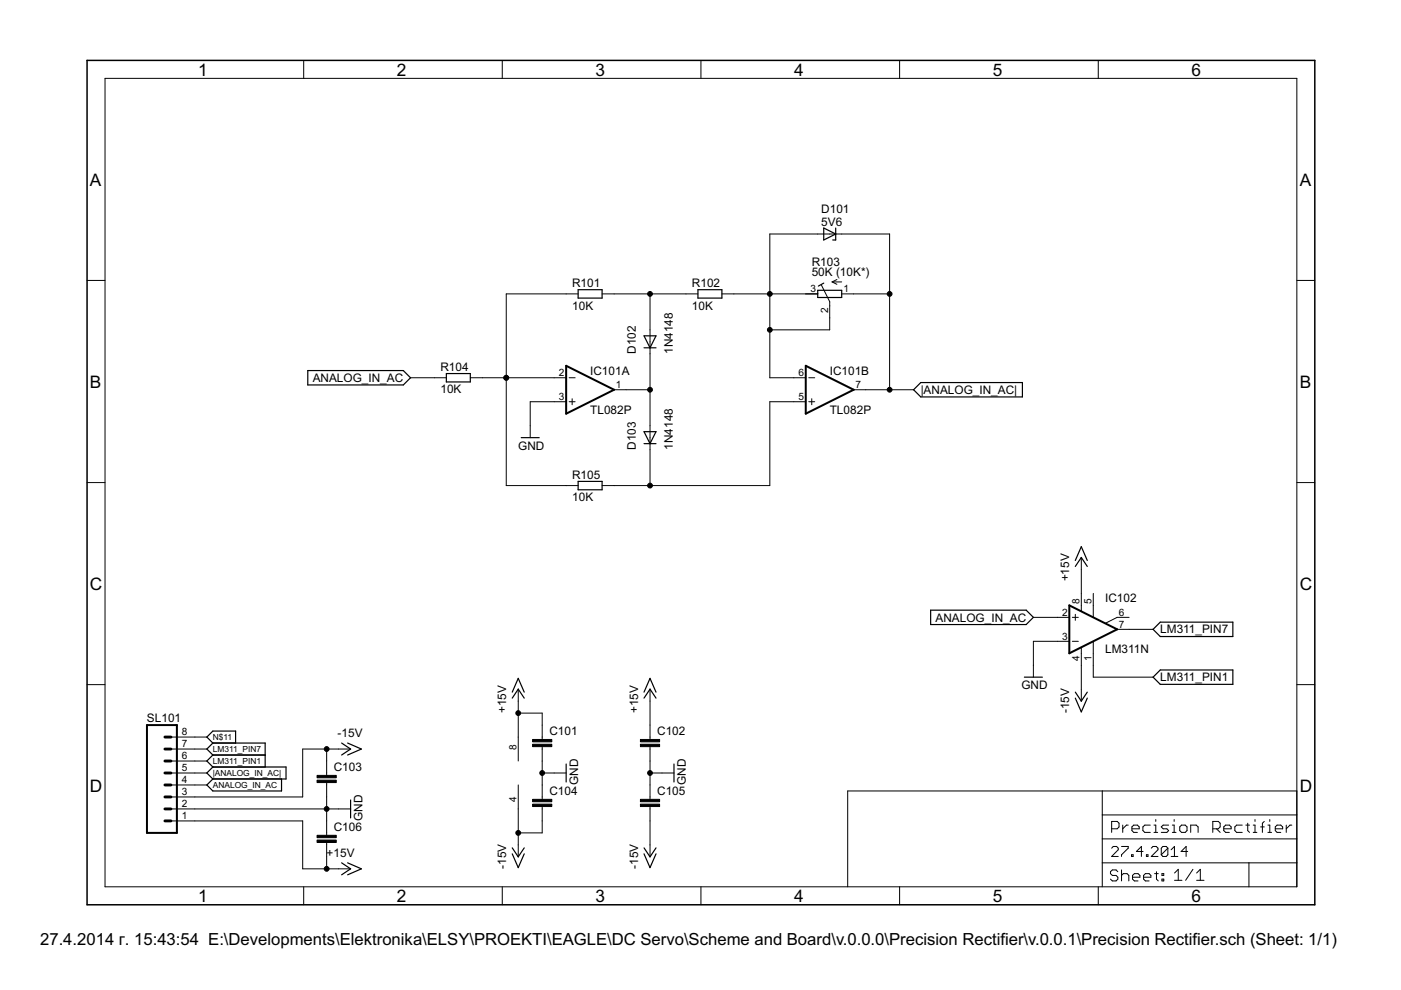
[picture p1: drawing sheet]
<svg xmlns="http://www.w3.org/2000/svg" width="297mm" height="210mm" viewBox="0 0 297 210" stroke-linecap="round" stroke-linejoin="round" font-family="sans-serif">
<g fill="#000" stroke="#000" stroke-width=".25">
<path d="M174.6 50.9l2.6-1.3zM174.6 48.3v2.6zM174.6 48.3l2.6 1.3zM177.2 48.3v1.3zM177.2 49.6v1.3zM176.6 50.9h.6zM65.3 78.6h20.2zM94.6 79.2h5.1zM122.6 63.2h5.1zM122.6 61.4v1.8zM122.6 61.4h5.1zM127.7 61.4v1.8z"/>
<path d="M136.5 71.2l1.3 2.5zM139.1 71.2l-1.3 2.5zM136.5 73.7h1.3zM137.8 73.7h1.3zM136.5 71.2h2.6zM148 63.2h5.1zM148 61.4v1.8zM148 61.4h5.1zM153.1 61.4v1.8zM173.4 62.3v.8zM173.4 61.6h5.1zM173.4 61.6v.7z"/>
<path d="M173.5 60.7l1.1-.7zM173.4 63.1h5.1zM178.5 61.6v1.5zM65.3 78.6v3zM65.3 81.6h20.2zM87 80.1l-1.5 1.5zM85.5 78.6l1.5 1.5zM94.6 81h5.1zM94.6 79.2v1.8zM99.7 79.2v1.8zM110.5 92.8h3.8zM136.5 94.1h1.3z"/>
<path d="M136.5 91.5h2.6zM136.5 91.5l1.3 2.6zM137.8 94.1h1.3zM139.1 91.5l-1.3 2.6zM193.7 82.6l1.5-1.5zM193.7 82.6l1.5 1.6zM195.2 81.1h21.6zM195.2 84.2h21.6zM216.8 81.1v3.1zM122.6 103.8h5.1zM122.6 102.1v1.7zM122.6 102.1h5.1z"/>
<path d="M127.7 102.1v1.7zM229.3 118.2l-1.3 1.9zM229.3 115.9l-1.3 2.9zM229.3 115.9l1.2 2.9zM197.3 129.4v3zM197.3 132.4h20.3zM197.3 129.4h20.3zM219.1 130.9l-1.5 1.5zM217.6 129.4l1.5 1.5zM229.3 118.2l1.2 1.9zM244.5 133.4l1.5-1.5zM244.5 133.4l1.5 1.6z"/>
<path d="M246 131.9h15.4zM246 135h15.4zM261.4 131.9v3.1zM43.9 156.3l1.2-1.3zM43.9 156.3l1.2 1.2zM43.9 158.8l1.2-1.3zM43.9 158.8l1.2 1.3zM45.1 155h4.9zM45.1 157.5h4.9zM45.1 157.5h11.1zM50 155v2.5zM56.2 157.5v2.6z"/>
<path d="M72.4 157.5l1.9 1.3zM73.7 157.5l2.9 1.3zM72.4 160.1l1.9-1.3zM73.7 160.1l2.9-1.3zM109.9 146.1l-1.3 1.9zM109.9 143.8l-1.3 2.9zM109.9 146.1l1.2 1.9zM109.9 143.8l1.2 2.9zM137.8 146.1l-1.3 1.9zM137.8 143.8l-1.3 2.9zM137.8 146.1l1.3 1.9zM137.8 143.8l1.3 2.9z"/>
<path d="M217.2 143.6h3.8zM228 146.7l1.3 2zM228 148l1.3 2.9zM230.5 146.7l-1.2 2zM230.5 148l-1.2 2.9zM244.5 143.6l1.5-1.6zM244.5 143.6l1.5 1.5zM246 142h15.4zM246 145.1h15.4zM261.4 142v3.1zM43.9 166.4l1.2-1.2zM43.9 166.4l1.2 1.3z"/>
<path d="M43.9 163.9l1.2-1.3zM43.9 163.9l1.2 1.3zM43.9 161.4l1.2-1.3zM43.9 161.4l1.2 1.2zM45.1 165.2h14.6zM45.1 167.7h14.6zM45.1 162.6h15.5zM45.1 165.2h15.5zM45.1 160.1h11.1zM45.1 162.6h11.1zM56.2 160.1v2.5zM59.7 165.2v2.5z"/>
<path d="M60.6 162.6v2.6zM74.3 169.6v3.8zM108.6 179.8l1.3 1.9zM120 162v3.8zM136.5 179.8l1.3 1.9zM142.9 162v3.8zM72.4 185.5l1.9-1.3zM73.7 185.5l2.9-1.3zM72.4 182.9l1.9 1.3zM73.7 182.9l2.9 1.3zM108.6 181l1.3 3zM111.1 179.8l-1.2 1.9z"/>
<path d="M111.1 181l-1.2 3zM136.5 181l1.3 3zM139.1 179.8l-1.3 1.9zM139.1 181l-1.3 3z"/>
</g>
<g fill="#000" stroke="#000" stroke-width=".21">
<path d="M22.3 16.6v171.4zM64.4 12.8v3.8zM106.5 12.8v3.8zM148.6 12.8v3.8zM190.7 12.8v3.8zM232.9 12.8v3.8zM22.3 16.6h252.7zM18.5 59.5h3.8zM163.2 49.6v12.7zM173.4 49.6h2.5zM163.2 49.6h10.2zM176.4 59.8l1-.5z"/>
<path d="M176.4 59.8l1 .5zM176.4 59.8h2.1zM175.9 49.6h2.6zM178.5 49.6h10.1zM188.6 49.6v12.7zM275 59.5h3.8zM107.3 62.3v17.8zM120 62.3h2.6zM107.3 62.3h12.7zM127.7 62.3h2.5zM130.2 62.3h7.6zM137.8 69.9v2.6z"/>
<path d="M137.8 72.5v2.5zM137.8 62.3v7.6zM145.4 62.3h2.6zM137.8 62.3h7.6zM153.1 62.3h2.5zM155.6 62.3h7.6zM163.2 62.3v7.6zM170.8 62.3h2.6zM163.2 62.3h7.6zM175.9 64.9v2.5zM175.9 64v.9zM174.2 60.5l1.7 3.5z"/>
<path d="M175.9 67.4v2.5zM163.2 69.9h12.7zM178.5 62.3h2.5zM181 62.3h7.6zM188.6 62.3v20.3zM87 80.1h5.1zM92.1 80.1h2.5zM99.7 80.1h2.6zM102.3 80.1h5zM112.4 90.3v2.5zM112.4 85.2v5.1zM112.4 85.2h5.1z"/>
<path d="M117.5 80.1h2.5zM117.5 85.2h2.5zM107.3 80.1h10.2zM120.7 85.2h1.2zM120.7 80.1h1.2zM121.3 84.5v1.3zM130.2 82.6h2.5zM132.7 82.6h5.1zM137.8 90.3v2.5zM137.8 92.8v2.5zM137.8 75v7.6zM137.8 82.6v7.7z"/>
<path d="M163.2 69.9v10.2zM163.2 85.2v17.8zM168.3 80.1h2.5zM168.3 85.2h2.5zM163.2 80.1h5.1zM163.2 85.2h5.1zM171.5 85.2h1.2zM171.5 80.1h1.2zM172.1 84.5v1.3zM181 82.6h2.5zM183.5 82.6h5.1zM188.6 82.6h5.1z"/>
<path d="M18.5 102.3h3.8zM107.3 80.1v22.9zM120 103h2.6zM107.3 103h12.7zM127.7 103h2.5zM130.2 103h7.6zM137.8 95.3v7.7zM137.8 103h25.4zM275 102.3h3.8zM219.1 136h5.1zM219.1 130.9h5.1zM224.2 136h2.5z"/>
<path d="M224.2 130.9h2.5zM227.4 130.9h1.2zM227.4 136h1.2zM228 130.3v1.2zM229.3 128.4v1.1zM229.3 137.3v1.2zM229.3 125.8v2.6zM229.3 118.2v2.5zM229.3 120.7v5.1zM231.8 125.8v2.6zM231.8 128.4v2.4zM231.8 136v2.5z"/>
<path d="M234.4 132.1l2.5-1.2zM236.9 130.9h2.5zM236.9 133.4h2.5zM239.4 133.4h5.1zM18.5 145.2h3.8zM36.2 158.8h5.1zM36.2 156.3h5.1zM41.3 156.3h2.6zM41.3 158.8h2.6zM64.2 158.8v10.2zM64.2 158.8h5.1zM71.8 158.8h2.5z"/>
<path d="M69.3 158.8h2.5zM109.9 156.3v5.1zM109.9 146.1v2.6zM109.9 148.7v2.5zM109.9 151.2v5.1zM115 153.7v2.6zM115 156.3v.5zM115 158.3v.5zM115 151.2v2.5zM109.9 151.2h5.1zM137.8 153.7v2.6zM137.8 156.3v.5z"/>
<path d="M137.8 158.3v.5zM137.8 146.1v2.6zM137.8 148.7v5zM219.1 141.1v2.5zM219.1 136v5.1zM229.3 138.5v2.6zM229.3 146.1v2.6zM229.3 141.1v5zM231.8 138.5v2.6zM231.8 141.1v2.5zM231.8 143.6h12.7zM275 145.2h3.8z"/>
<path d="M36.2 174.1h5.1zM36.2 171.5h5.1zM36.2 169h5.1zM36.2 166.4h5.1zM36.2 163.9h5.1zM36.2 161.4h5.1zM41.3 166.4h2.6zM41.3 163.9h2.6zM41.3 161.4h2.6zM41.3 169h22.9zM41.3 174.1h22.9zM69.3 161.4v2.5z"/>
<path d="M69.3 166.4v2.6zM69.3 163.9v.5zM69.3 165.9v.5zM69.3 174.1v2.5zM69.3 176.6v.5zM69.3 178.6v.5zM69.3 158.8v2.6zM41.3 171.5h28zM69.3 171.5v2.6zM69.3 169v2.5zM71.8 171.5h2.5zM69.3 171.5h2.5z"/>
<path d="M109.9 166.4v5.1zM109.9 179.1v2.6zM109.9 176.6v2.5zM109.9 171.5v5.1zM115 158.8v2.6zM115 166.4v2.6zM115 171.5v2.6zM115 169v.5zM115 171v.5zM115 174.1v2.5zM109.9 176.6h5.1zM115 163.9v2.5z"/>
<path d="M115 161.4v2.5zM117.5 163.9h2.5zM115 163.9h2.5zM137.8 158.8v2.6zM137.8 179.1v2.6zM137.8 166.4v2.6zM137.8 171.5v2.6zM137.8 169v.5zM137.8 171v.5zM137.8 174.1v5zM137.8 163.9v2.5zM137.8 161.4v2.5z"/>
<path d="M140.4 163.9h2.5zM137.8 163.9h2.6zM179.7 167.7h54zM233.7 167.7h41.3zM233.7 177.9h41.3zM233.7 172.8v5.1zM233.7 172.8h41.3zM233.7 167.7v5.1zM235.7 174.2v2.3zM235.7 174.2h1.2zM236 179.5l-.3 .3zM236 179.5h.7z"/>
<path d="M236.9 174.2l.4 .3zM235.7 175.7h1.2zM236.7 179.5l.4 .3zM237.3 174.5v.8zM237.3 175.3l-.4 .4zM237.8 179.5h1.4zM238 174.9v1.6zM238 175.7l.8-.8zM238.8 174.9h.4zM239.2 179.5v.3zM237.8 181.2l1.4-1.4zM240 175.3v.8z"/>
<path d="M240 175.3l.4-.4zM240 176.1l.4 .4zM240.4 174.9h.8zM240.4 176.5h.8zM241.2 174.9l.3 .4zM241.5 175.3v.4zM240 175.7h1.5zM242 179.5l-1.1 1zM242.3 175.3v.8zM242.3 176.1l.4 .4zM242.3 175.3l.4-.4zM242.7 176.5h1.2z"/>
<path d="M242.7 174.9h1.2zM244.5 179.5l-.4 .3zM244.7 174.9h.3zM244.7 176.5h.7zM245 174.9v1.6zM245 173.8v.4zM244.5 179.5h.7zM245.2 179.5l.3 .3zM246.2 176.5h1.2zM246.2 175.3l.4-.4zM246.5 179.5l-.3 .3zM246.5 179.5h.8z"/>
<path d="M246.2 175.3l.4 .4zM246.6 174.9h1.2zM247.3 179.5l.3 .3zM247.4 176.5l.4-.4zM246.6 175.7h.8zM247.6 179.8v1.4zM247.4 175.7l.4 .4zM248.6 174.9h.3zM248.6 176.5h.7zM248.9 174.9v1.6zM248.9 173.8v.4zM249 179.5v2.1z"/>
<path d="M250.1 175.3v.8zM250.1 176.1l.4 .4zM250.5 176.5h.8zM250.5 174.9l-.4 .4zM251.3 176.5l.4-.4zM250.5 174.9h.8zM251.5 179.5l-1.1 1zM251.7 175.3v.8zM251.3 174.9l.4 .4zM252.5 174.9v1.6zM252.5 174.9h1.1zM253.6 174.9l.4 .4z"/>
<path d="M254 175.3v1.2zM257.1 174.2v2.3zM257.1 174.2h1.2zM257.9 175.7l.8 .8zM258.3 174.2l.4 .3zM257.1 175.7h1.2zM258.7 174.5v.8zM258.7 175.3l-.4 .4zM259.5 175.3v.8zM259.5 175.3l.4-.4zM259.5 176.1l.4 .4zM259.9 174.9h.7z"/>
<path d="M259.9 176.5h.7zM260.6 174.9l.4 .4zM261 175.3v.4zM259.5 175.7h1.5zM261.8 175.3v.8zM261.8 176.1l.4 .4zM261.8 175.3l.4-.4zM262.2 176.5h1.2zM262.2 174.9h1.2zM264.1 174.9h.8zM264.5 174.5v1.6zM264.5 176.1l.4 .4z"/>
<path d="M265.7 174.9h.4zM265.7 176.5h.8zM266.1 174.9v1.6zM266.1 173.8v.4zM267.3 175.3h.8zM267.7 174.5v2zM267.7 174.5l.4-.3zM268.8 174.9h.4zM268.8 176.5h.8zM269.2 174.9v1.6zM269.2 173.8v.4zM270.4 175.3v.8z"/>
<path d="M270.4 175.3l.4-.4zM270.4 176.1l.4 .4zM270.8 174.9h.7zM270.8 176.5h.7zM271.5 174.9l.4 .4zM271.9 175.3v.4zM270.4 175.7h1.5zM272.7 174.9v1.6zM272.7 175.7l.8-.8zM273.5 174.9h.4zM275 172.8v5.1zM275 167.7v5.1z"/>
<path d="M22.3 188h252.7zM64.2 174.1v10.1zM64.4 188v3.8zM69.3 179.1v2.6zM64.2 184.2h5.1zM69.3 181.7v2.5zM71.8 184.2h2.5zM69.3 184.2h2.5zM106.5 188v3.8zM148.6 188v3.8zM179.7 167.7v20.3zM190.7 188v3.8z"/>
<path d="M232.9 188v3.8zM233.7 182.9v5.1zM233.7 177.9v5zM235.4 184.8v.4zM235.4 185.2l.4 .4zM237.1 180.2l-1.4 1.4zM235.4 184.8l.4-.4zM235.8 185.6h.8zM235.4 186.4l.4 .4zM235.8 184.4h.8zM236.6 185.6l.4 .4zM235.8 186.8h.8z"/>
<path d="M236.6 184.4l.4 .4zM237 186v.4zM237 186.4l-.4 .4zM235.7 181.6h1.4zM237.1 179.8v.4zM237.8 181.2v.4zM237.8 184.4v2.4zM237.8 185.6l.4-.4zM238.2 185.2h.8zM239 185.2l.3 .4zM239.3 185.6v1.2zM239.9 181.2v.4z"/>
<path d="M239.9 181.2h.3zM240.1 185.6v.8zM240.1 185.6l.4-.4zM240.2 181.2v.4zM239.9 181.6h.3zM240.1 186.4l.4 .4zM240.5 185.2h.8zM240.9 180.5h1.5zM240.5 186.8h.8zM241.3 185.2l.4 .4zM241.7 185.6v.4zM240.1 186h1.6z"/>
<path d="M242 179.5v2.1zM242.5 185.6v.8zM242.5 185.6l.3-.4zM242.5 186.4l.3 .4zM242.8 185.2h.8zM243.1 181.2v.4zM243.1 181.2h.3zM243.4 181.2v.4zM243.1 181.6h.3zM242.8 186.8h.8zM243.6 185.2l.4 .4zM244 185.6v.4z"/>
<path d="M242.5 186h1.5zM244.1 181.6l1.4-1.4zM244.8 185.2h.8zM245.2 184.8v1.6zM245.2 186.4l.4 .4zM244.1 181.6h1.4zM245.5 179.8v.4zM246.2 179.8v1.4zM246.2 181.2l1.4-1.4zM246.4 185.2h.3zM246.4 185.2v.4zM246.4 186.4h.3z"/>
<path d="M246.4 186.4v.4zM246.2 181.2l.3 .4zM246.7 185.2v.4zM246.4 185.6h.3zM246.7 186.4v.4zM246.4 186.8h.3zM246.5 181.6h.8zM247.6 181.2l-.3 .4zM248.3 180.2l.7-.7zM248.3 181.6h1.4zM249 185.1l.8-.8zM249 186.6h1.6z"/>
<path d="M249.8 184.3v2.3zM250.4 180.5h1.4zM252.9 184.3l-1.5 2.3zM251.5 179.5v2.1zM253.7 185.1l.8-.8zM253.7 186.6h1.6zM254.5 184.3v2.3zM264.8 182.9v5.1zM264.8 182.9h10.2zM233.7 182.9h31.1zM275 182.9v5.1zM275 177.9v5z"/>
<path d="M275 16.6v171.4z"/>
<circle cx="137.8" cy="62.3" r=".51"/>
<circle cx="163.2" cy="62.3" r=".51"/>
<circle cx="163.2" cy="69.9" r=".51"/>
<circle cx="188.6" cy="62.3" r=".51"/>
<circle cx="107.3" cy="80.1" r=".51"/>
<circle cx="137.8" cy="82.6" r=".51"/>
<circle cx="188.6" cy="82.6" r=".51"/>
<circle cx="137.8" cy="103" r=".51"/>
<circle cx="69.3" cy="158.8" r=".51"/>
<circle cx="109.9" cy="151.2" r=".51"/>
<circle cx="69.3" cy="171.5" r=".51"/>
<circle cx="109.9" cy="176.6" r=".51"/>
<circle cx="115" cy="163.9" r=".51"/>
<circle cx="137.8" cy="163.9" r=".51"/>
<circle cx="69.3" cy="184.2" r=".51"/>
</g>
<path d="M18.5 12.8v179zM18.5 12.8h260.3zM18.5 191.8h260.3zM278.8 12.8v179z" fill="#000" stroke="#000" stroke-width=".32"/>
<g fill="#000" stroke="#000" stroke-width=".42">
<path d="M120 77.6l10.2 5zM170.8 77.6l10.2 5zM120 77.6v10.1zM120 87.7l10.2-5.1zM170.8 77.6v10.1zM170.8 87.7l10.2-5.1zM226.7 128.4v10.1zM226.7 128.4l10.2 5zM226.7 138.5l10.2-5.1zM31.2 153.7v22.9zM31.2 153.7h6.3zM31.2 176.6h6.3z"/>
<path d="M37.5 153.7v22.9z"/>
</g>
<path d="M35 158.8h1.2zM35 156.3h1.2zM35 169h1.2zM35 171.5h1.2zM35 174.1h1.2zM35 163.9h1.2zM35 166.4h1.2zM35 161.4h1.2z" fill="#000" stroke="#000" stroke-width=".61"/>
<path d="M112.9 157.8h4.1v.5h-4.1zM112.9 156.8h4.1v.5h-4.1zM135.8 157.8h4v.5h-4zM135.8 156.8h4v.5h-4zM67.2 165.4h4.1v.5h-4.1zM67.2 164.4h4.1v.5h-4.1zM67.2 178.1h4.1v.5h-4.1zM67.2 177.1h4.1v.5h-4.1zM112.9 170.5h4.1v.5h-4.1zM112.9 169.5h4.1v.5h-4.1zM135.8 170.5h4v.5h-4zM135.8 169.5h4v.5h-4z" fill="#000" stroke="#000" stroke-width=".21"/>
<g font-size="4.1">
<text x="42" y="16">1</text>
<text x="84.1" y="16">2</text>
<text x="126.3" y="16">3</text>
<text x="168.4" y="16">4</text>
<text x="210.5" y="16">5</text>
<text x="252.6" y="16">6</text>
<text x="19.1" y="39.3">A</text>
<text x="275.6" y="39.3">A</text>
<text x="19.1" y="82.2">B</text>
<text x="275.6" y="82.2">B</text>
<text x="19.1" y="125">C</text>
<text x="275.6" y="125">C</text>
<text x="19.1" y="167.9">D</text>
<text x="275.6" y="167.9">D</text>
<text x="42" y="191.2">1</text>
<text x="84.1" y="191.2">2</text>
<text x="126.3" y="191.2">3</text>
<text x="168.4" y="191.2">4</text>
<text x="210.5" y="191.2">5</text>
<text x="252.6" y="191.2">6</text>
</g>
<text font-size="4" x="8.5" y="200.4">27.4.2014 г. 15:43:54 E:\Developments\Elektronika\ELSY\PROEKTI\EAGLE\DC Servo\Scheme and Board\v.0.0.0\Precision Rectifier\v.0.0.1\Precision Rectifier.sch (Sheet: 1/1)</text>
<g font-size="2.8">
<text x="174.1" y="48">5V6</text>
<text x="174.1" y="45.2">D101</text>
<text x="172.1" y="58.5">50K (10K*)</text>
<text x="172.1" y="56.4">R103</text>
<text x="121.3" y="65.6">10K</text>
<text x="121.3" y="60.8">R101</text>
<text x="146.7" y="65.6">10K</text>
<text x="146.7" y="60.8">R102</text>
<text x="134.8" y="75" transform="rotate(-90 134.8 75)">D102</text>
<text x="142.7" y="75" transform="rotate(-90 142.7 75)">1N4148</text>
<text x="66.3" y="81">ANALOG_IN_AC</text>
<text x="93.4" y="83.4">10K</text>
<text x="93.4" y="78.6">R104</text>
<text x="125.1" y="79.5">IC101A</text>
<text x="175.9" y="79.5">IC101B</text>
<text x="195.2" y="83.5">|ANALOG_IN_AC|</text>
<text x="125.1" y="87.7">TL082P</text>
<text x="175.9" y="87.7">TL082P</text>
<text x="109.9" y="95.3">GND</text>
<text x="134.8" y="95.3" transform="rotate(-90 134.8 95.3)">D103</text>
<text x="142.7" y="95.3" transform="rotate(-90 142.7 95.3)">1N4148</text>
<text x="121.3" y="101.5">R105</text>
<text x="121.3" y="106.3">10K</text>
<text x="226.7" y="123.3" transform="rotate(-90 226.7 123.3)">+15V</text>
<text x="198.4" y="131.8">ANALOG_IN_AC</text>
<text x="234.3" y="127.7">IC102</text>
<text x="246" y="134.3">LM311_PIN7</text>
<text x="234.3" y="138.5">LM311N</text>
<text x="216.5" y="146.1">GND</text>
<text x="246" y="144.5">LM311_PIN1</text>
<text x="31.2" y="153">SL101</text>
<text x="107.3" y="151.2" transform="rotate(-90 107.3 151.2)">+15V</text>
<text x="116.5" y="155.9">C101</text>
<text x="135.3" y="151.2" transform="rotate(-90 135.3 151.2)">+15V</text>
<text x="139.3" y="155.9">C102</text>
<text x="226.7" y="151.2" transform="rotate(-90 226.7 151.2)">-15V</text>
<text x="71.6" y="156.3">-15V</text>
<text x="70.8" y="163.5">C103</text>
<text x="122.6" y="166.4" transform="rotate(-90 122.6 166.4)">GND</text>
<text x="145.4" y="166.4" transform="rotate(-90 145.4 166.4)">GND</text>
<text x="116.5" y="168.6">C104</text>
<text x="139.3" y="168.6">C105</text>
<text x="70.8" y="176.2">C106</text>
<text x="76.9" y="174.1" transform="rotate(-90 76.9 174.1)">GND</text>
<text x="69.2" y="181.7">+15V</text>
<text x="107.3" y="184.2" transform="rotate(-90 107.3 184.2)">-15V</text>
<text x="135.3" y="184.2" transform="rotate(-90 135.3 184.2)">-15V</text>
</g>
<g font-size="2.4">
<text x="171.8" y="62">3</text>
<text x="178.8" y="62">1</text>
<text x="175.6" y="66.4" transform="rotate(-90 175.6 66.4)">2</text>
<text x="118.5" y="79.7">2</text>
<text x="130.6" y="82.3">1</text>
<text x="169.3" y="79.7">6</text>
<text x="181.3" y="82.3">7</text>
<text x="118.5" y="84.8">3</text>
<text x="169.3" y="84.8">5</text>
<text x="225.2" y="130.5">2</text>
<text x="228.9" y="128" transform="rotate(-90 228.9 128)">8</text>
<text x="231.4" y="128" transform="rotate(-90 231.4 128)">5</text>
<text x="237.2" y="130.5">6</text>
<text x="225.2" y="135.6">3</text>
<text x="237.2" y="133.1">7</text>
<text x="228.9" y="140" transform="rotate(-90 228.9 140)">4</text>
<text x="231.4" y="140" transform="rotate(-90 231.4 140)">1</text>
<text x="38.6" y="155.9">8</text>
<text x="38.6" y="161">6</text>
<text x="38.6" y="158.5">7</text>
<text x="109.5" y="159" transform="rotate(-90 109.5 159)">8</text>
<text x="38.6" y="166.1">4</text>
<text x="38.6" y="163.5">5</text>
<text x="38.6" y="173.7">1</text>
<text x="38.6" y="171.2">2</text>
<text x="38.6" y="168.6">3</text>
<text x="109.5" y="170" transform="rotate(-90 109.5 170)">4</text>
</g>
<g font-size="2">
<text x="45.1" y="156.9">N$11</text>
<text x="45.1" y="159.5">LM311_PIN7</text>
<text x="45.1" y="162">LM311_PIN1</text>
<text x="45.1" y="167.1">ANALOG_IN_AC</text>
<text x="45.1" y="164.5">|ANALOG_IN_AC|</text>
</g>
</svg>
